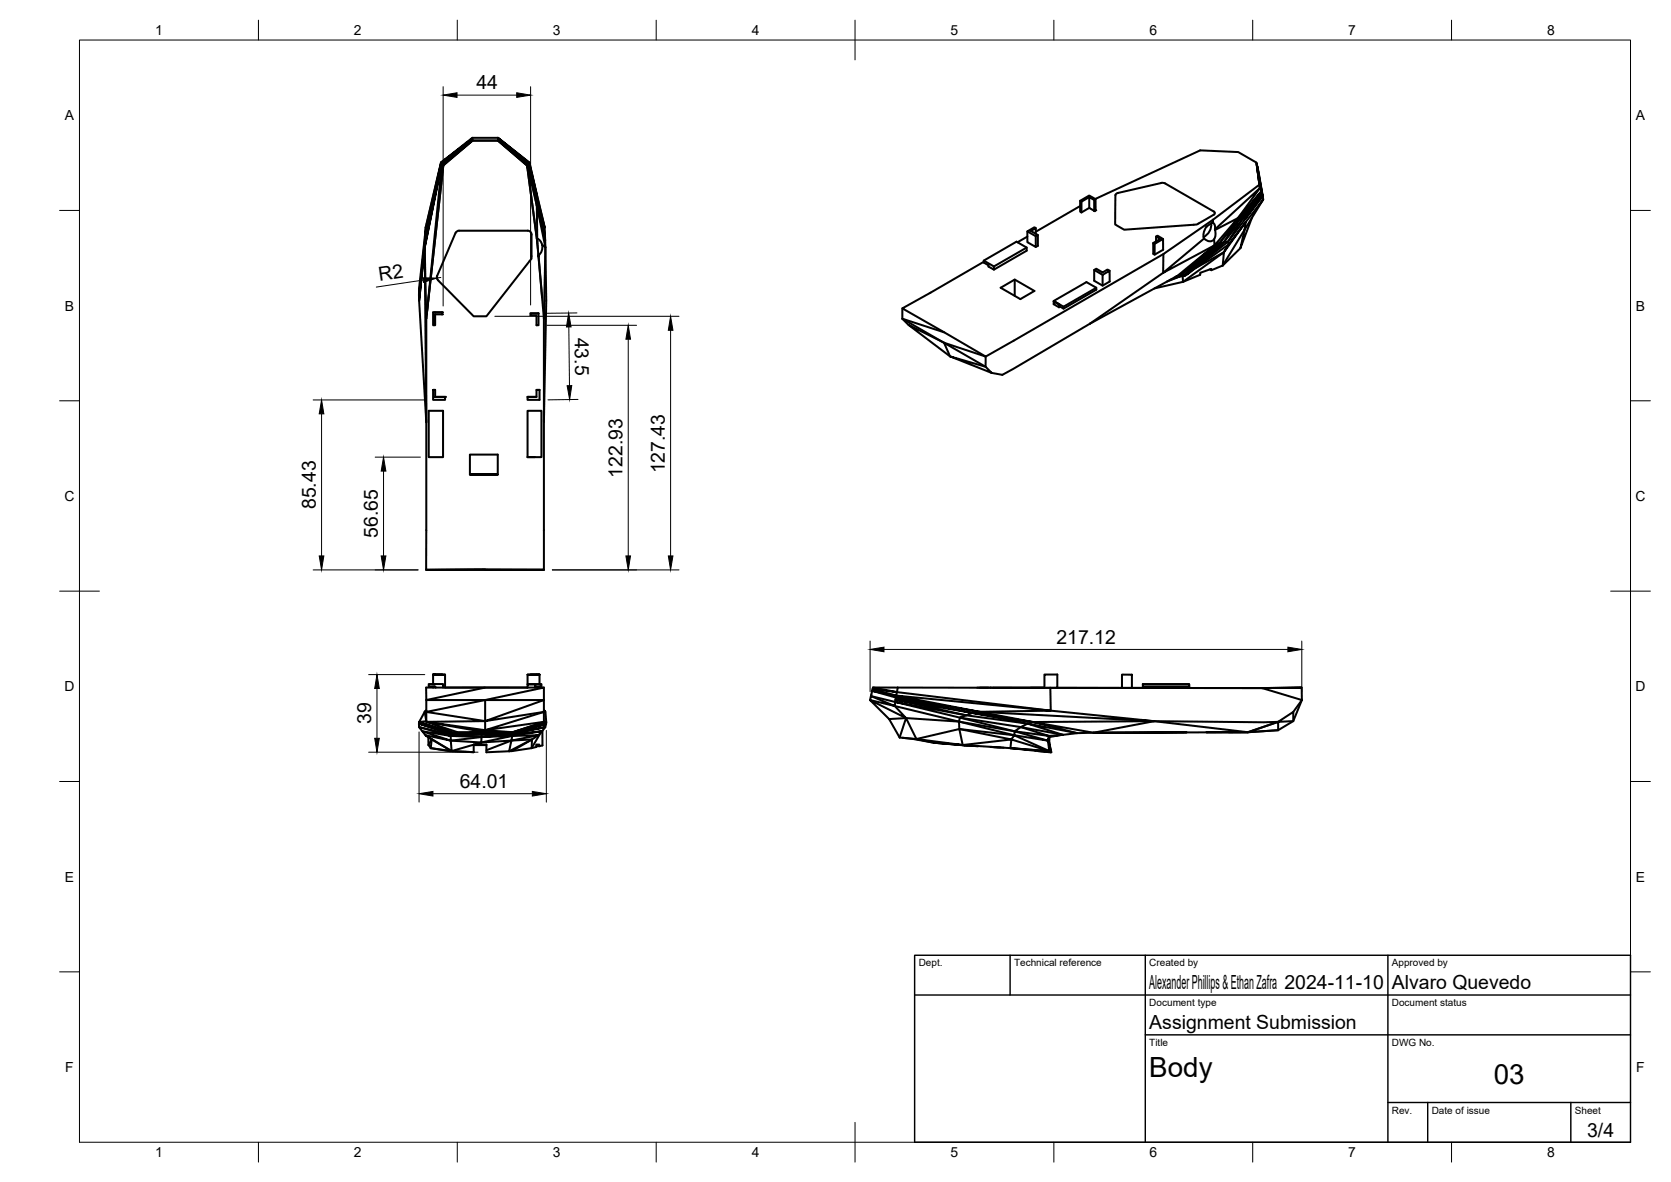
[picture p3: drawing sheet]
<svg xmlns="http://www.w3.org/2000/svg" width="420mm" height="297mm" viewBox="0 0 420 297" stroke-linecap="round" stroke-linejoin="round" font-family="sans-serif">
<!-- layer: Visible -->
<g fill="none" stroke="#000" stroke-width=".51">
<path d="M118.8 34.6h6.4l7.9 6.3v.1l-7.9-6.4v.5l7.8 6 .1-.1 1.9 8.1-2-8.1 2 8.9-2-8.8M118.8 35.3h6.4M125.2 35.3l7.3 6.1v.2l-7.3-6.2M125.2 35.1l7.7 6.1zM125.2 35.3l7.3 6.1 .5-.3M107 58.8l.1-1.6-1.7 15.3-.1 1.8 1.9 31.8-.4-43.9 .4 17.9M107.1 57.2l3.8-16.2-3.9 17.8M107.1 57.2v-.2l-.1 .3M110.9 41l7.9-6.1v-.3l-7.9 6.3-3.8 16.1M111 41.1l-.1-.1 7.9-6.1v.3l-7.8 5.9 7.8-5.9-7.7 6 .4 .2M111 41.1l-4.1 19.3 4.1-19.4-4 17.8-1.6 16.8 1.5-15.2-1.6 13.9 1.7-15.5M111 41.1l-4.2 21.1 4.3-21-3.8 37.9"/>
<path d="M111.5 41.4v.2l7.3-6.2h6.4l7.3 6.2 2.6 19.1M111.5 41.4l-4.3 38.6-.1 63.2h29.7v-63.2l-1.7-19.3M111.5 41.4l7.3-6.1zM133 41.1l2 9.6-2.1-9.5 2.1 10.5-2.5-10.3 2.5 18.5M133.1 40.9l3.8 16.1v.2l-1.9-8.1v.8l1.9 7.3 .1 1.6-2-8.9v1.8l2.1 8.7v1.8M135 50.7l2 8.1 .1 1.6zM135 59.9h.1M135 59.9l.1 .1M135 59.9l.1 .7M135.1 60l-.1-8.3 2.1 10.5-.8-.7M135.1 59.9a2.53 2.53 0 0 1 .3 4.3v.2v-.6M258.3 58.2v2.7l2.1 1.2v-2.7"/>
<path d="M258.3 59.5l-2.5 1.4M260.4 58.7v-1.4l-1.2 .7 1.8 1.1v2.7l-.6 .3M260.4 57.3l-.3-.2-1.8 1.1 2.1 1.2 .6-.3M271.6 50.5v2.7l.3 .2v-2.7M271.6 51.8l-11.2 6.4M273.9 49.5l-2 1.2-.3-.2 2.3-1.4 1.6 .9M273.9 52.2l-2 1.2M275.1 50.3l.4-.3v2.8l-.4 .2zM275.1 50.3l-1.2-.8v2.7l1.4 .9-.2-.1M275.4 50l26.4-12.2 9.5 .4 4.6 2.7 .8 5.5-11.7 8.8M275.5 52.8l.2 .1M281.1 48.5l-.6 .3v.3l-.1 7.3 2.3 1.3 18.2-1.3 4.3-2.4 .3-.5-.3-.4"/>
<path d="M290.7 59.4l1 .7-1.7 1M291.9 46l1.1 .1 12.2 7.1M291.9 46l-10.8 2.5M302.7 60l-10.2 8.6 14.1-7.5 4.7-6.3 1.2 .1-4.8 6M302.8 59.9a1.61 1.61 0 0 0 2.5 .2M304.5 56.1a3.4 3.4 0 0 1-1.9 3.4M304.7 56l-1.3 .9a3.4 3.4 0 0 0-.6 3M304.7 56l.3 .1M305 55.2v.9l.5 .7v.8M305 55.2l-12.5 8.6v4.8l-18.5 12.8M305.5 57.6v.2M305.5 57.8l5.8-3-5.9 6.8-.1-1.4"/>
<path d="M305.5 57.8l.1 1.5-.3 .8M311.9 54.7l-4.2 6.2-1.1 .2zM312.9 57.7l-5.5 9M313.2 55.8l-5.5 7.6 1.2-1.9zM314.8 54.8l-2.9 7.6 1-4.7M315.9 40.9l.9 6.4-.8-6.1 .8 6.1 .5 1.1M316 41.5l1.2 6.5zM316.1 41.8l1.4 7.5zM317.3 48.4l-5.4 6.3 5.3-6.7-5.9 6.8 5.5-7.5-11.3 10.3M317.3 48.4l-4.8 6.5 4.9-6-4.3 6.1 4.4-5.7 .1 .8M317.6 50.1l-4.7 7.6 .3-1.9zM108.9 78.5h2.2v.5h-1.7v2.7h-.5z"/>
<path d="M108.9 78.5h2.5M109.9 69.3v.6l.2 .5 9 9.1h3.2l11.3-14.5v-6a.97 .97 0 0 0-.9-1h-17.3l-.5 .1-.4 .5-4.6 10.7M111.1 79h.3M133.4 78.7h2v3h-.5v-2.5h-1.5zM133.4 78.7h2M135.1 60.6v.1M135.1 60.6v.5M135.1 61.1l.2 1.5M137.1 62.2l-.3 17.9M137.1 62.2l.3 13.4-.6 30.5M226.9 77.5v2.6l10.5 3.4M247.4 65.5l8.2-4.8 2.5 1.5v.8l-8.2 4.8"/>
<path d="M248.4 66.6l.2 .4 1.3 .8v-.8l-2.5-1.5v.5l1 .6M251.6 72.3l3.5-2 5 2.8-3.5 2.1zM255.1 70.3v4M258.1 62.2l-8.2 4.8M264.9 75.7l1.4 .8v.7l-1.4-.8zM264.9 75.6l8.3-4.7 2.5 1.4v.5l-8.3 4.8-.9-.6-.2 .1v-.6l-1.4-.9 2.5 1.5M266.6 77.1l-.3 .1M275.1 67.8v2.8l2.1 1.2 1.8-1.1v-2.7l-1.8 1.1v2.7M275.7 72.3l-8.3 4.8v.5M279 68l-.5-.3-1.3 .8-1.5-1-.6 .3 2.1 1.3M290.7 60.7v-1.3l.3-.2 1.4 .9 .1 2.7-2.2 1.2-.3-.2v-2.7l.3 .2v2.7M292.4 60.1l-2.1 1.2"/>
<path d="M292.5 63.8l-44.7 25.8-20.9-12.1 20.5-11.7M296 69.5l2-.2-2.7 .4M296.1 69.3l.9-.1-1.3 .3M296.1 69.3l-22.1 12.1M296.4 69.5l-2.3 .9M296.6 69.5l-3.2 1.3M297 69.2l1-.2-2.3 .5M297 69.2l8.4-7.6-9.3 7.7M298 69l.6-.1-.6 .4M304.6 67.9v-.3l-2.8 1v.5l-4.3 1.7-7.2 1.7M307.4 66.7l-2.8 1.2-.4-.2M307.4 66.7l.3-3.3-10.2 7.4-.1-1.4"/>
<path d="M307.7 60.9l1.1-.1 3.7-5.9 .6 .1-4.3 5.8 .1 .7-9.9 7M307.7 60.9l-9.7 8.1 8.6-7.9-9.6 8.1M307.7 63.4l-7 3.9M308.8 60.8l-10.2 8.1 9.1-8M311.9 62.4l-4.5 4.3M108.9 98v2.5h3v-.8M109.4 99.7h2.5h-2.5M109.4 98h-.5h.5v1.7M132.7 99.7h2.2v-1.7h.8v2.5h-3zM132.7 99.7h2.2M134.9 98h.8M228.4 81.6l9 4.5 10.4 3.5v2.6l-10.4-6.1 1.5 3.5z"/>
<path d="M228.4 81.6l-1.5-1.5 10.5 6M238.9 89.6l8.9 2.6 1.5 1.5zM274 81.4l-22 12.8-2.7-.5M107.8 103.2h3.6v11.7h-3.6zM118.2 119.2h7zM118.2 119.2v-5h7v5M132.7 114.9h1.8M132.7 103.2h3.4v11.7h-3.4zM122 143.1l-14.9 .1h29.7h-14.8M106.8 178.9l.4 2.3-1.8 .2zM107.2 175.9h14.8l-14.8 3 14.8 2.3-14.8 .2zM107.2 178.5l-.4 .4 .4-.3"/>
<path d="M108.9 169.5l3 .1zM108.9 169.5v2.4M108.9 172.5v.3M109.4 169.5h-.5h2.2M109.4 169.5h1.7M109.4 169.5h.1M109.5 172.8l-.2-.3h-1.5v-.6h3.6v.9M111.1 169.5v.1M111.9 169.6v3.2h20.8v-.8h1.8v.8M122 172.8l-14.8 3.1-.1-3.1h29.7M122 175.9l14.8-3.1v3.1h-14.8v7.6M132.7 172l3.4-.1v.6h-1.3l-.2 .2"/>
<path d="M132.7 169.6l3-.1zM132.7 169.6v2.3M133.4 169.5h2zM135.7 169.5v2.4M135.7 172.5v.3M136.8 178.4l.3 .5-.3-.3M137.1 178.9l.3 2.6M219.5 172.8l6 1.1-6.1-.7zM219.5 172.8h6.2M225 177.4l2.8 3.1-9-4.6 4.8 4.8M225 177.4l30 7.4-13.8-1.6-.1-1.9-13.3-.8-4.2 .2M225.1 176.4l-.1 1-6-2.5-.2 1 6.2 1.5"/>
<path d="M225.3 175.3l19.2 3.9-19.3-3.4 17.7 4 1.6-.6 1.8-.3 13.4 2.5-15.2-2.2 13.9 2.6M225.3 175.3l21 3.6-21-4.1 38.9 3.8-17.9 .3 43.9 2.3-26-2.6M225.5 173.9l-.2 .9-5.9-1.6-.1 .4 6 1.2v.5l-6-1.7-.3 1.3 6.1 1.5 .2-1.1M225.7 172.8l38.4 .1M225.7 172.8l-.2 1.1M242.9 179.8l-1.5 .5 15.3 2.4M242.9 179.8l-17.8-3.4 16.3 3.9M242.9 179.8l15.5 2M245.7 172.8h3.4M249.1 172.8h.6M249.1 172.8h.1M262.6 172.8v-3.3h3.3v3.4h-2.9"/>
<path d="M264.1 172.9l63.2-.1-9.9 .1M264.1 172.9l.1 5.7-38.7-4.7M265.9 172.9h16.2M282.1 169.5l2.5 .1v3.3h-2.5zM284.6 172.9h2.8M287.4 172.5h11.6v.4h-11.6v-1h11.6v.6M299 172v.9h18.4M317.4 172.9l9.9 3M327.3 172.8v3.1M327.3 175.9l-2.1 5.3-3.8 2.3M327.3 175.9l-2.1 3M105.4 182.7l7.9 2.2-7.1-1.1z"/>
<path d="M105.4 181.4v1.3l8 2M106.2 183.8l7.1 2.3-6.3-1.3zM107.2 181.4l14.8 2.1v.5zM107.2 181.4l7.9 2.6M107.7 185.3v1.9M107.7 187.2l.8-1.4-1.5-1 6.6 4M107.7 187.2l.6 .8M108.3 188l4.6 .8 6.2 .2M108.5 185.8l5.1 3-5.3-.8zM108.9 182l5.1 2.1M112.9 188.8l6.2 .2M113.3 184.9v1.2l7.8-.9-.1 1.4"/>
<path d="M113.7 184.2l-.3 .5 7.7-.1M113.7 184.2l-8.4-2.4 8.1 2.9M114 184.1l-.3 .1h15.1l-7.7 .4M114 184.1l-8.6-2.7 8.3 2.8M114 184.1h7.4M118.2 184l7 .1zM119.1 187.1v1.9M119.1 187.2h3.2M119.2 187.1l1.8-.5-7.7-.5 .3 2.7 5.5-1.7M121 186.6l7.6-.5-6.3 2.4M121 186.6l-.1 .5M121.1 184.6l-7.8 .3 .1-.2"/>
<path d="M121.1 184.6v.6l-7.8-.3M121.1 184.6l7.6-.1-7.6 .7 7.7-.3-7.8 1.7M122 183.5l6.9 .5 7.9-2.6-7.9 2.6-14.9 .1M122 181.2l14.8-5.3v3zM122 183.5l14.8-4.6v2.5zM128.6 186.1l-.6 2.7-5.7 .2v-1.9h-3.2M128.7 184.5l7.6-.7-7.5 1.1zM128.8 184.2l8.5-2.2zM128.8 184.2l8.3-1.5-8.4 1.8zM128.8 184.9l6.6-.1-6.8 1.3zM133.8 185.8l-5.8 3h.7M135.6 187.5v-.4h-.8l.1 .6-6.2 1.1"/>
<path d="M136 184.1l-2.3 3.9 .1-2.2-5.1 3M136.4 183.7v3.6l-1.5 .2M136.8 181.2l.6 .3-8.5 2.6 8.5-2.6-.1 .5a7.1 7.1 0 0 1-3.5 3.8l-5.2 .3M223.6 180.7l2.6 4.6M226.2 185.3l4.2 .4h-.8l5.2 1-4.4-1 11.7 1.5-7.3-.5 7.8 .6M226.9 185.4l2.7 .3M241.2 183.2l13.1 2.6-12.2 1.4-.9-4-10.8 2.5-2.6-5.2-1.6 4.8M241.4 180.3l13.7 3.5-14-2.5zM242.1 187.2v.1M242.2 187.2l2.2 .2M242.2 187.2h-.1l12 .8M242.2 187.2l.4 .1"/>
<path d="M242.6 187.3l3.3 .2M251.5 187.8l-2.4-.1 3.3 .2M254.1 188l9.1 .8 1 .2zM254.3 185.8l9.5 3-9.7-.8zM254.3 185.8l.7-1 8.8 4M255.1 183.8l1.6-1.1 7 2.2zM255.1 183.8l8.4 2.3-8.5-1.3zM258.4 181.8l1.3-.4 30.5-.2 27.4 .3 3.8-.1 3.8-2.5v2.3l-3.8 .2-7.6 2.6 7.6-.5M258.4 181.8l-1.7 .9 10.6 2M260.8 188.7l2.8 .3M263.2 188.8h.6l.5 .2M263.5 186.1l.3 .5v2.2z"/>
<path d="M263.6 189h.7M263.7 184.9l-.2 1.2 .4-.9 .1 1.9h-.2M263.8 187.1l.5 1.9h-.1M263.9 187.1l.4 1.9M264.3 189h.1M267.3 184.7l-3.6 .2 .2 .3 2.9-.5M274.9 184.1l-4.1 .1-3.5 .5M274.9 184.1l-15.2-2.7 11.1 2.8-12.4-2.4 8.9 2.9M303.4 184h10.4l-38.9 .1h23.4M308.9 184h4.9l-23.6-2.8-15.3 2.9M313.8 184l7.6-2.6v2.1z"/>
</g>
<g fill="#000">
<circle cx="111.9" cy="99.7" r=".25"/>
<circle cx="132.7" cy="99.7" r=".25"/>
<circle cx="135.4" cy="169.5" r=".25"/>
</g>
<!-- layer: BORDER -->
<g fill="none" stroke="#000" stroke-width=".25">
<path d="M20 10.1h390v276.9h-390zM65 5.1v5M115 5.1v5M165 5.1v5M215 5.1v10M265 5.1v5M315 5.1v5M365 5.1v5M15 52.9h5M410 52.9h5M15 100.7h5M410 100.7h5"/>
<path d="M15 148.6h10M405 148.6h10M15 196.4h5M410 196.4h5M15 244.2h5M410 244.2h5M65 287v5M115 287v5M165 287v5M215 282.1v9.9M265 287v5M315 287v5"/>
<path d="M365 287v5"/>
</g>
<!-- layer: TITLEBLOCK -->
<path d="M230 240.1h180v46.9h-180zM230 250h180M254 240.1v9.9M288 240.1v46.9M349 240.1v46.9M288 260.1h122M349 277.1h61M359 277.1v9.9M395 277.1v9.9" fill="none" stroke="#000" stroke-width=".36"/>
<!-- layer: FD_Dimensions -->
<g fill="none" stroke="#000" stroke-width=".25">
<path d="M111.4 21.8v55.1M114.9 23.9h15M133.4 21.8v54.9M106.4 70.4l-11.8 1.7M109.9 69.9l.2 .4 .4 .3M110.8 69.7l-.9 .2M124.4 79.5h46.3M145.1 78.6l-7.6 .1M137.5 81.8h22.6M143 82.2l.2 14.7M158 85.2v54.5M168.6 83v56.7"/>
<path d="M78.7 100.5h28.1M80.9 104v35.7M94.3 114.9h11.4M96.4 118.4v21.3M145.3 100.4l-7.5 .1M78.7 143.2h26.4M138.9 143.2h31.8M92.7 169.5h14.1M94.8 173v12.5M218.8 161.1v12.7M222.3 163.2h101.5M327.3 161.1v12.7"/>
<path d="M92.7 189h27.5M105.4 183.9v17.7M108.9 199.5h25M137.4 183.6v18"/>
</g>
<g fill="#000" stroke="#000" stroke-width=".25">
<path d="M111.4 23.9l3.5-.6v1.2zM129.9 23.3l3.5 .6-3.5 .6zM106.3 69.8l3.6 .1-3.4 1.1zM143 78.7l.6 3.5h-1.2zM142.6 96.9h1.2l-.6 3.5zM158 81.8l.5 3.4h-1.1zM168.6 79.5l.6 3.5h-1.2zM80.9 100.5l.5 3.5h-1.1zM96.4 114.9l.6 3.5h-1.2zM80.3 139.7h1.1l-.5 3.5zM95.8 139.7h1.2l-.6 3.5zM157.4 139.7h1.1l-.5 3.5z"/>
<path d="M168 139.7h1.2l-.6 3.5zM94.8 169.5l.6 3.5h-1.2zM218.8 163.2l3.5-.6v1.2zM323.8 162.6l3.5 .6-3.5 .6zM94.2 185.5h1.2l-.6 3.5zM105.4 199.5l3.5-.6v1.2zM133.9 198.9l3.5 .6-3.5 .6z"/>
</g>
<g font-size="7">
<text x="289" y="270.6">Body</text>
<text x="375.6" y="272.3">03</text>
</g>
<g font-size="4.9">
<text x="119.8" y="22.5">44</text>
<text x="95.4" y="70.6" transform="rotate(-8 95.4 70.6)">R2</text>
<text x="144.5" y="84.8" transform="rotate(89 144.5 84.8)">43.5</text>
<text x="167.2" y="119" transform="rotate(-90 167.2 119)">127.43</text>
<text x="156.5" y="120.1" transform="rotate(-90 156.5 120.1)">122.93</text>
<text x="79.4" y="128" transform="rotate(-90 79.4 128)">85.43</text>
<text x="95" y="135.2" transform="rotate(-90 95 135.2)">56.65</text>
<text x="265.6" y="161.8">217.12</text>
<text x="93.3" y="182" transform="rotate(-90 93.3 182)">39</text>
<text x="115.6" y="198">64.01</text>
<text x="289" y="248.5">Alexander Phillips &amp; Ethan Zafra 2024-11-10</text>
<text x="350" y="248.5">Alvaro Quevedo</text>
<text x="289" y="258.6">Assignment Submission</text>
<text x="399.1" y="285.7">3/4</text>
</g>
<g font-size="3.5">
<text x="39" y="8.8">1</text>
<text x="89" y="8.8">2</text>
<text x="139" y="8.8">3</text>
<text x="189" y="8.8">4</text>
<text x="239" y="8.8">5</text>
<text x="289" y="8.8">6</text>
<text x="339" y="8.8">7</text>
<text x="389" y="8.8">8</text>
<text x="16.3" y="30.2">A</text>
<text x="411.3" y="30.2">A</text>
<text x="16.3" y="78">B</text>
<text x="411.3" y="78">B</text>
<text x="16.2" y="125.9">C</text>
<text x="411.2" y="125.9">C</text>
<text x="16.2" y="173.7">D</text>
<text x="411.2" y="173.7">D</text>
<text x="16.3" y="221.6">E</text>
<text x="411.3" y="221.6">E</text>
<text x="16.4" y="269.4">F</text>
<text x="411.4" y="269.4">F</text>
<text x="39" y="290.8">1</text>
<text x="89" y="290.8">2</text>
<text x="139" y="290.8">3</text>
<text x="189" y="290.8">4</text>
<text x="239" y="290.8">5</text>
<text x="289" y="290.8">6</text>
<text x="339" y="290.8">7</text>
<text x="389" y="290.8">8</text>
</g>
<g font-size="2.5">
<text x="231" y="242.9">Dept.</text>
<text x="255" y="242.9">Technical reference</text>
<text x="289" y="242.9">Created by</text>
<text x="350" y="242.9">Approved by</text>
<text x="289" y="252.8">Document type</text>
<text x="350" y="252.8">Document status</text>
<text x="289" y="262.9">Title</text>
<text x="350" y="262.9">DWG No.</text>
<text x="350" y="279.9">Rev.</text>
<text x="360" y="279.9">Date of issue</text>
<text x="396" y="279.9">Sheet</text>
</g>
</svg>
